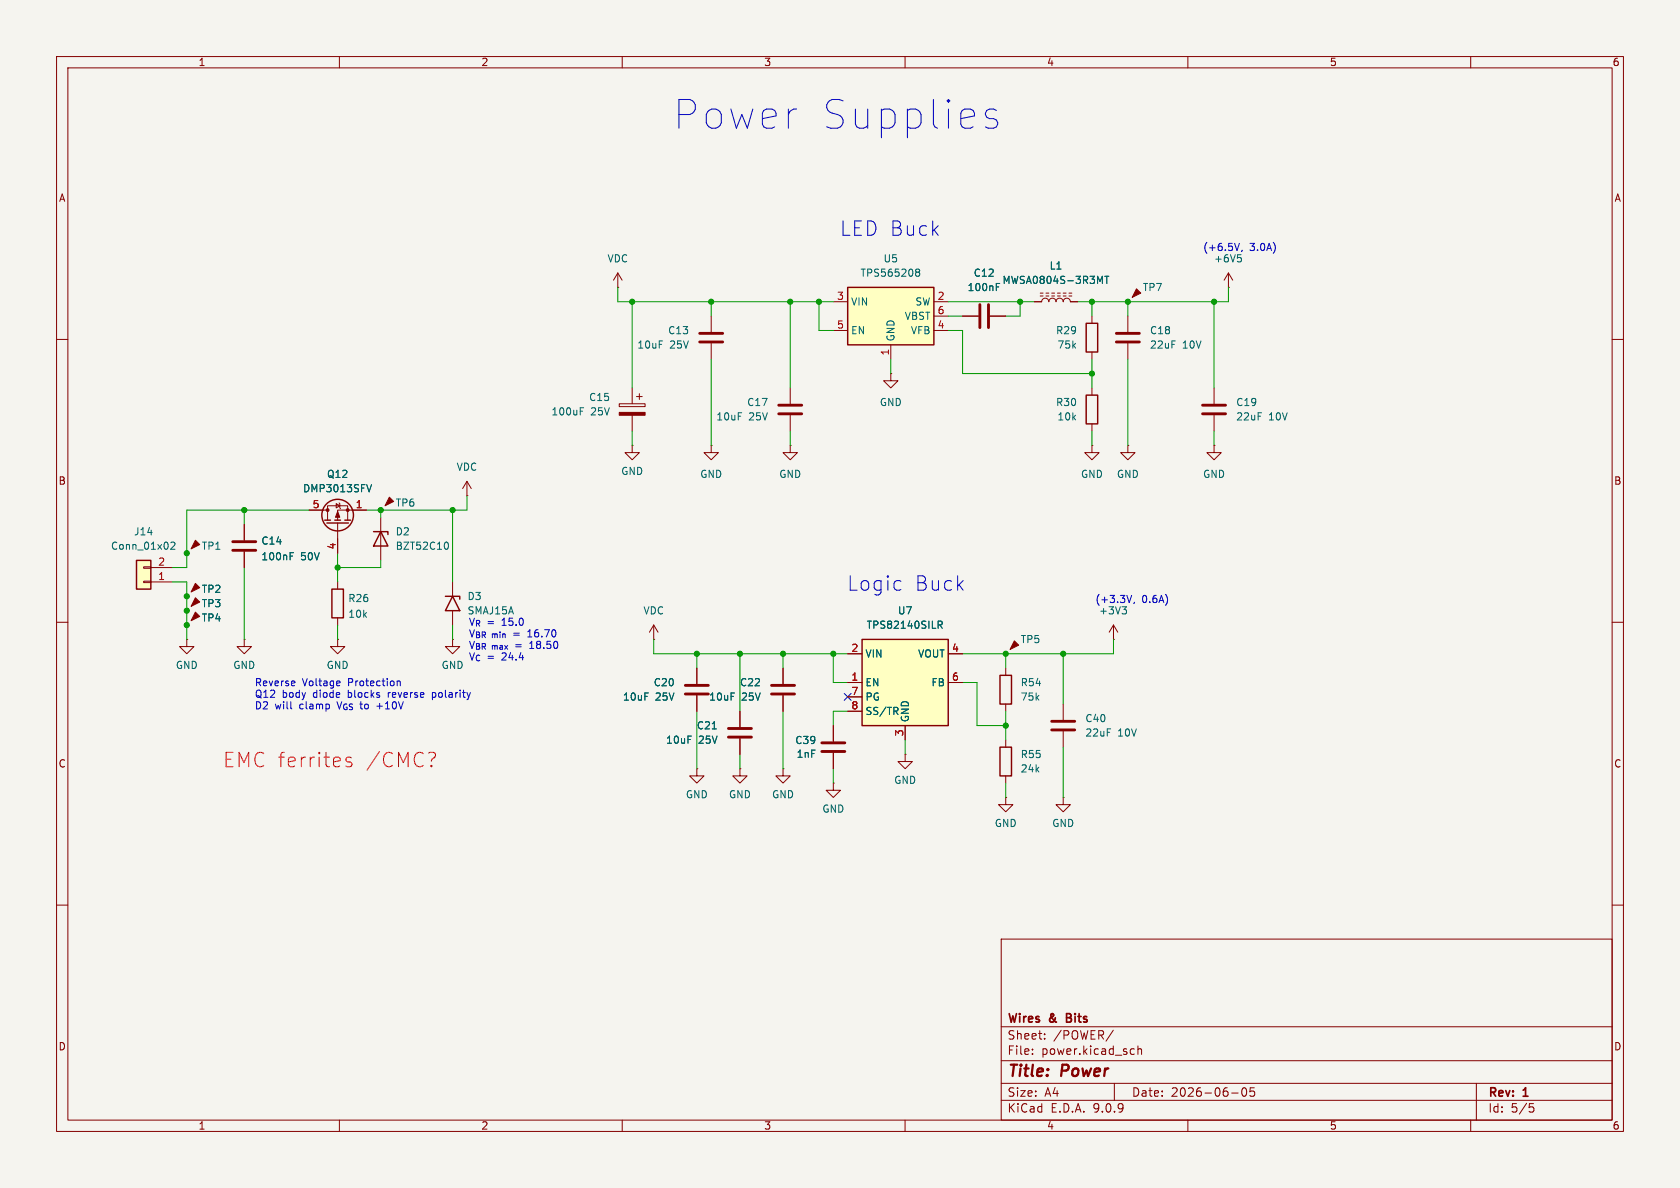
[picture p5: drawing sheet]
<svg xmlns="http://www.w3.org/2000/svg" width="297mm" height="210mm" viewBox="0 0 297 210" stroke-linecap="round" stroke-linejoin="round" font-family="sans-serif">
<path d="M0 0h297v210h-297z" fill="#f5f4ef" stroke="#f5f4ef" stroke-width=".18"/>
<g fill="none" stroke="#840000" stroke-width=".18">
<path d="M10 10h277v190h-277zM12 12h273v186h-273zM60 10v2M110 10v2M160 10v2M210 10v2M260 10v2M109.2 50.8h.1M109.2 48.3l-.7 1.2M109.2 48.3l.8 1.2M109.2 48.3v2.5M125.7 55.9v2.8"/>
<path d="M170.2 55.9h2.8M175 55.9h2.8M182.9 53.3h1.2a.64 .64 0 0 1 .7-.6 .64 .64 0 0 1 .6 .6 .64 .64 0 0 1 .7-.6 .64 .64 0 0 1 .6 .6 .64 .64 0 0 1 .6-.6 .64 .64 0 0 1 .7 .6 .64 .64 0 0 1 .6-.6 .64 .64 0 0 1 .6 .6h1.3M183.9 52.3h.5M183.9 51.8h.5M184.9 52.3h.5M184.9 51.8h.5M185.9 52.3h.5M185.9 51.8h.5M186.9 52.3h.6M186.9 51.8h.6M188 52.3h.5"/>
<path d="M188 51.8h.5M189 52.3h.5M189 51.8h.5M193 55.9v1.3M217.2 50.8h.1M217.2 48.3l-.8 1.2M217.2 48.3l.7 1.2M217.2 48.3v2.5M10 60h2M111.8 78.7v1.3h1.2l-1.2 1.3-1.3-1.3h1.3M111.8 78.7h.1M125.7 78.7v1.3h1.3l-1.3 1.3-1.2-1.3h1.2"/>
<path d="M125.7 78.7h.1M125.7 60.7v2.8M139.7 78.7v1.3h1.3l-1.3 1.3-1.3-1.3h1.3M139.7 78.7h.1M139.7 68.6v2.8M139.7 73.4v2.8M193 62.2v1.3M285 60h2M10 110h2M80 102.9v2.5M80 108v2.5M115.6 113h.1"/>
<path d="M115.6 110.5l-.8 1.3M115.6 110.5l.7 1.3M115.6 110.5v2.5M123.2 118.1v2.8M138.4 118.1v2.8M285 110h2M123.2 135.9v1.3h1.3l-1.3 1.2-1.3-1.2h1.3M123.2 135.9h.1M123.2 122.9v2.8M130.8 135.9v1.3h1.3l-1.3 1.2-1.3-1.2h1.3M130.8 135.9h.1M130.8 125.7v2.8"/>
<path d="M130.8 130.6v2.8M138.4 135.9v1.3h1.3l-1.3 1.2-1.2-1.2h1.2M138.4 135.9h.1M138.4 122.9v2.8M10 160h2M177 166h108v32h-108zM285 160h2M60 198v2M110 198v2M160 198v2M177 194.5h108M177 191.5h108"/>
<path d="M177 187.5h108M177 181.5h108M182.5 186.3v.1M182.5 185.5v.1M184.7 183.6v.1M184.7 182.8v.1M196.8 182.1l-1.3 2M197 191.5v3M200.1 185.4l.4 .1M200.5 186.3l-.4 .1M201.2 185.5l.2-.1 .3 .1 .1 .9M201.2 184.9v1.5"/>
<path d="M210 198v2M217.7 193.2h1.2M219.7 192.4l.2-.1a.81 .81 0 0 1 .6 .6 .81 .81 0 0 1-.3 .8l-.2 .1a.81 .81 0 0 1-.3-1.4zM221.7 192.3h-.7v.7l.2-.1h.5l.1 .3-.1 .5-.2 .1-.5-.1M260 198v2M261 191.5v6.5M270.4 195.1h.7M270.5 195.7h.4l.3 .3-.2 .5-.5 .1"/>
</g>
<path d="M188.6 179.9h.5M189.1 179.2h-.5v1.5h.5" fill="none" stroke="#840000" stroke-width=".3"/>
<path d="M192 57.2h2.1v5h-2.1zM78.7 105.4h2.6v.5M80 105.4l1.3 2.6h-2.6z" fill="none" stroke="#840000" stroke-width=".25"/>
<path d="M123.7 58.9h4.1M173.2 53.8v4.1M174.8 53.8v4.1M123.7 60.5h4.1M137.7 71.6h4M137.7 73.2h4M121.2 121.2h4M121.2 122.7h4M128.8 128.8h4M128.8 130.3h4M136.4 121.2h4.1M136.4 122.7h4.1" fill="none" stroke="#840000" stroke-width=".51"/>
<path d="M176.1 50.7h.5M176.1 50.1h.6M194.5 49.7l.4-.9v1.3M195.3 48.8h.7M195.7 48.8v1.3M218.8 45h.6M219.2 45.5l.3 .3v.3l-.3 .2M125.9 128.8h.7" fill="none" stroke="#006464" stroke-width=".18"/>
<path d="M149.9 50.8h15.2v10.2h-15.2z" fill="#ffffc2"/>
<path d="M149.9 50.8h15.2v10.2h-15.2zM176.8 119.4h2v5.1h-2zM176.8 132.1h2v5.1h-2z" fill="none" stroke="#840000" stroke-width=".25"/>
<g fill="none" stroke="#840000" stroke-width=".18">
<path d="M147.3 53.3h2.6M147.3 58.4h2.6M165.1 53.3h2.5M165.1 58.4h2.5M165.1 55.9h2.5M157.5 66v1.3h1.2l-1.2 1.3-1.3-1.3h1.3M157.5 66h.1M157.5 61v2.5M177.8 118.1v1.3M147.3 138.4v1.3h1.3l-1.3 1.3-1.3-1.3h1.3M147.3 138.4h.1M177.8 124.5v1.2"/>
<path d="M177.8 130.8v1.3M177.8 137.2v1.2M188 124.5v2.8M188 129.3v2.8M177.8 141v1.2h1.3l-1.3 1.3-1.3-1.3h1.3M177.8 141h.1M188 141v1.2h1.2l-1.2 1.3-1.3-1.3h1.3M188 141h.1"/>
</g>
<path d="M161.9 47.9l.2 .2M161.9 47.8l.2-.2h.4l.1 .3-.3 .2M162.1 48.1h.2M162.1 48.1l-.2 .3M162.3 48.1l.3 .3-.1 .4h-.4l-.2-.2" fill="none" stroke="#006464" stroke-width=".18"/>
<path d="M179.3 113.3l.8 .7-1.5 .8z" fill="#840000" stroke="#840000" stroke-width=".18"/>
<path d="M185.9 127.5h4.1M185.9 129h4.1" fill="none" stroke="#840000" stroke-width=".51"/>
<path d="M152.4 113h15.2v15.3h-15.2z" fill="#ffffc2"/>
<g fill="none" stroke="#840000" stroke-width=".25">
<path d="M192 69.9h2.1v5h-2.1zM57.4 91.9h1M57.8 92.5h3.8M59.2 91.9h1M61 91.9h1M66 94h2.6v.5M67.3 94l1.3 2.5h-2.6zM152.4 113h15.2v15.3h-15.2z"/>
<circle cx="59.7" cy="91.1" r="2.79"/>
</g>
<g fill="none" stroke="#840000" stroke-width=".18">
<path d="M199.4 55.9v2.8M109.5 71.4h4.5v.5h-4.5zM111.8 68.6v2.8M111.8 73.4v2.8M112.5 70.1h1M113 69.6v1M193 78.7v1.3h1.3l-1.3 1.3-1.2-1.3h1.2M193 78.7h.1M193 68.6v1.3M193 74.9v1.3M199.4 78.7v1.3h1.3l-1.3 1.3-1.3-1.3h1.3M199.4 78.7h.1"/>
<path d="M199.4 60.7v2.8M214.6 78.7v1.3h1.3l-1.3 1.3-1.2-1.3h1.2M214.6 78.7h.1M214.6 68.6v2.8M214.6 73.4v2.8M43.2 92.7v2.8M43.2 97.5v2.8M54.6 90.2h3.3M57.9 91.9v-2.5h3.6v2.5M59.4 89l.7 .4-.7 .4zM59.7 92.5v5.3M59.9 88.9l.2 .1v.8l.1 .1"/>
<path d="M64.8 90.2h-5.1v1.7M67.3 91.4v7.7M33 113v1.3h1.3l-1.3 1.3-1.3-1.3h1.3M33 113h.1M43.2 113v1.3h1.2l-1.2 1.3-1.3-1.3h1.3M43.2 113h.1M59.7 113v1.3h1.3l-1.3 1.3-1.3-1.3h1.3M59.7 113h.1M80 113v1.3h1.3l-1.3 1.3-1.3-1.3h1.3M80 113h.1M149.9 115.6h2.5M167.6 115.6h2.6"/>
<path d="M196.8 113h.1M196.8 110.5l-.7 1.3M196.8 110.5l.8 1.3M196.8 110.5v2.5M147.3 128.3v2.8M147.3 133.1v2.8M149.9 120.7h2.5M149.9 123.2h2.5M149.9 125.7h2.5M160 133.4v1.2h1.3l-1.3 1.3-1.3-1.3h1.3M160 133.4h.1M160 128.3v2.5"/>
<path d="M167.6 120.7h2.6"/>
</g>
<path d="M102.6 72.7h.4M102.6 72.1h.6M51.3 98.3h.4M51.3 97.7h.6M65.7 85.7l-.4 1.2M78.9 95.8a.68 .68 0 0 1 .4 .7 .68 .68 0 0 1-.4 .6M165.9 109.8h.4l.3 .2-.1 .4-.6 .1M166.2 110.5l.4 .6M198.9 107.7l.2 .3v.3l-.2 .2M199.1 107.3l-.4 .4M158.3 125.7l.5 .6M158.6 125.1l.2 .2-.2 .3" fill="none" stroke="#006464" stroke-width=".18"/>
<path d="M197.4 58.9h4M197.4 60.5h4M212.6 71.6h4.1M212.6 73.2h4.1M41.1 95.8h4.1M41.1 97.3h4.1M145.3 131.3h4.1M145.3 132.8h4.1" fill="none" stroke="#840000" stroke-width=".51"/>
<g fill="#840000" stroke="#840000" stroke-width=".18">
<path d="M109.5 72.9h4.5v.5h-4.5z"/>
<path d="M200.9 51.1l.8 .7-1.5 .8z"/>
<path d="M59.7 90.4l.4 1h-.8z"/>
<path d="M34.5 108.2l.8 .8-1.5 .7z"/>
<path d="M34.5 95.5l.8 .8-1.5 .7z"/>
<path d="M34.5 105.7l.8 .7-1.5 .8z"/>
<path d="M68.8 87.9l.8 .7-1.5 .8z"/>
<circle cx="57.9" cy="90.2" r=".25"/>
<circle cx="61.5" cy="90.2" r=".25"/>
</g>
<path d="M24.1 99.1h2.6v5h-2.6z" fill="#ffffc2"/>
<path d="M24.1 99.1h2.6v5h-2.6zM58.7 104.1h2v5.1h-2z" fill="none" stroke="#840000" stroke-width=".25"/>
<g fill="none" stroke="#840000" stroke-width=".18">
<path d="M170.2 55.9h2.8M175 55.9h2.8M182.9 53.3h1.2M189.2 53.3h1.3M43.2 92.7v2.8M43.2 97.5v2.8M54.6 90.2h2.5M59.7 95.3v2.5M62.2 90.2h2.6M82.5 87.6h.1M82.5 85.1l-.7 1.3M82.5 85.1l.8 1.3"/>
<path d="M82.5 85.1v2.5M25.4 102.7h1.3v.3h-1.3zM25.4 100.2h1.3v.3h-1.3zM26.7 102.9h3.8M26.7 100.3h3.8M59.7 102.9v1.2M59.7 109.2v1.3M123.2 118.1v2.8M138.4 118.1v2.8M149.9 115.6h2.5M167.6 115.6h2.6M123.2 122.9v2.8"/>
<path d="M130.8 125.7v2.8M130.8 130.6v2.8M138.4 122.9v2.8M147.3 128.3v2.8M147.3 133.1v2.8M149.9 120.7h2.5M149.9 123.2h2.5M149.9 125.7h2.5M160 128.3v2.5M167.6 120.7h2.6"/>
</g>
<g fill="none" stroke="#006464" stroke-width=".18">
<path d="M176.1 50.7h.5M176.1 50.1h.6M194.5 49.7l.4-.9v1.3M195.3 48.8h.7M195.7 48.8v1.3M30.2 96l.5-.2 .2 .4-.8 .9h.8M51.3 98.3h.4M51.3 97.7h.6M65.7 85.7l-.4 1.2M165.9 109.8h.4l.3 .2-.1 .4-.6 .1M166.2 110.5l.4 .6M125.9 128.8h.7"/>
<path d="M158.3 125.7l.5 .6M158.6 125.1l.2 .2-.2 .3"/>
</g>
<path d="M34.5 103.1l.8 .8-1.5 .7z" fill="#840000" stroke="#840000" stroke-width=".18"/>
<g fill="none" stroke="#009600" stroke-width=".18">
<path d="M109.2 50.8v2.5h38.1M111.8 53.3v15.3M125.7 53.3v2.6M139.7 53.3v15.3M144.8 53.3v5.1h2.5M167.6 53.3h15.3M167.6 58.4h2.6v7.6h22.8M167.6 55.9h2.6M180.3 53.3v2.6h-2.5M193 53.3v2.6M199.4 53.3v2.6M214.6 53.3v15.3"/>
<path d="M217.2 50.8v2.5h-26.7M111.8 76.2v2.5M125.7 63.5v15.2M139.7 76.2v2.5M157.5 63.5v2.5M193 63.5v5.1M193 76.2v2.5M199.4 63.5v15.2M214.6 76.2v2.5M43.2 90.2v2.5M54.6 90.2h-21.6v10.1h-2.5M59.7 97.8v5.1"/>
<path d="M67.3 99.1v1.2h-7.6M67.3 90.2v1.2M80 90.2v12.7M82.5 87.6v2.6h-17.7M30.5 102.9h2.5v10.1M43.2 100.3v12.7M59.7 110.5v2.5M80 110.5v2.5M115.6 113v2.6h34.3M123.2 115.6v2.5M130.8 115.6v10.1M138.4 115.6v2.5"/>
<path d="M147.3 115.6v5.1h2.6M177.8 115.6v2.5M188 115.6v8.9M196.8 113v2.6h-26.6M123.2 125.7v10.2M130.8 133.4v2.5M138.4 125.7v10.2M147.3 135.9v2.5M149.9 125.7h-2.6v2.6M160 130.8v2.6M170.2 120.7h2.5v7.6h5.1M177.8 125.7v5.1"/>
<path d="M177.8 138.4v2.6M188 132.1v8.9"/>
</g>
<path d="M149.3 122.6l1.2 1.2M150.5 122.6l-1.2 1.2" fill="none" stroke="#000084" stroke-width=".18"/>
<g fill="none" stroke="#0000c2" stroke-width=".18">
<path d="M176.1 19.5l-.4-.2h-.8l-.5 .2-.2 .5M174.2 20.2l.2 .5 .5 .3h.8l.4 .2 .3 .5-.3 .7-.4 .3h-1l-.5-.3M219.1 43l-.4 1.3M219.6 44.2l-.1 .3M88.5 114.1l.3 .1v.6M88.8 114.3l-.3 .1M88.8 114.7l-.3 .1M88.9 112.1v.6M88.9 112.1v.1M93.3 112.6h.7M93.3 111.7l.4-.4v1.3M93.6 114.6h.8"/>
<path d="M93.9 113.5l.1-.1v1.2M95.1 113.4l-.2 .2v.2M95.1 111.3l-.3 .1-.3 .5M95.3 113.4l.3 .2-.1 .2M96.3 111.3h.8l-.5 1.3M96.8 113.8h.4l.2 .3-.1 .4-.5 .1M97.3 113.4h-.6v.6M159 102.6l.3 .2M159.3 104.2l-.3 .1M200.1 105.3l-.5 1.2M200.5 106.5l-.1 .2M51.5 125.3h.1"/>
<path d="M52.1 120.4v.3l-.6 .1M59.9 120.4l.2 .3-.6 .1M60.1 121.2h-.2M66.6 124.8h1M70.2 120.4v.8M70.2 120.5l.2-.1h.3l.1 .8M76.4 122.4v1.3M76.4 123.2l.2 .1M76.6 122.4l-.2 .1"/>
</g>
<path d="M62.1 134l-.6-.2-.4 .4 .2 .4 .8 .2 .1 .3-.1 .3-.2 .1-.8-.1M76 133h.6a.56 .56 0 0 1 .4 .6 .56 .56 0 0 1-.5 .5" fill="none" stroke="#f00" stroke-width=".18"/>
<g fill="#009600" stroke="#009600" stroke-width=".18">
<circle cx="33" cy="105.4" r=".46"/>
<circle cx="33" cy="97.8" r=".46"/>
<circle cx="33" cy="110.5" r=".46"/>
<circle cx="59.7" cy="100.3" r=".46"/>
<circle cx="33" cy="108" r=".46"/>
<circle cx="43.2" cy="90.2" r=".46"/>
<circle cx="144.8" cy="53.3" r=".46"/>
<circle cx="180.3" cy="53.3" r=".46"/>
<circle cx="139.7" cy="53.3" r=".46"/>
<circle cx="125.7" cy="53.3" r=".46"/>
<circle cx="111.8" cy="53.3" r=".46"/>
<circle cx="123.2" cy="115.6" r=".46"/>
<circle cx="138.4" cy="115.6" r=".46"/>
<circle cx="130.8" cy="115.6" r=".46"/>
<circle cx="67.3" cy="90.2" r=".46"/>
<circle cx="80" cy="90.2" r=".46"/>
<circle cx="199.4" cy="53.3" r=".46"/>
<circle cx="193" cy="53.3" r=".46"/>
<circle cx="214.6" cy="53.3" r=".46"/>
<circle cx="193" cy="66" r=".46"/>
<circle cx="188" cy="115.6" r=".46"/>
<circle cx="177.8" cy="128.3" r=".46"/>
<circle cx="147.3" cy="115.6" r=".46"/>
<circle cx="177.8" cy="115.6" r=".46"/>
</g>
<g font-size="7.1" fill="#0000c2">
<text x="119.1" y="23.1">Power</text>
<text x="144.9" y="23.1">Supplies</text>
</g>
<g font-size="3.5" fill="#0000c2">
<text x="148.3" y="41.9">LED Buck</text>
<text x="149.6" y="104.7">Logic</text>
<text x="161.5" y="104.7">Buck</text>
</g>
<g font-size="3.5" fill="#f00">
<text x="39.4" y="135.9">EMC ferrites</text>
<text x="64.6" y="135.9">/CMC?</text>
</g>
<g font-size="2.8" fill="#840000">
<text x="178" y="190.9">Title:</text>
<text x="187.7" y="190.9">Power</text>
</g>
<g font-size="2.1" fill="#840000">
<text x="178" y="184">Sheet:</text>
<text x="178" y="181.2">Wires</text>
<text x="185.6" y="181.2">&amp;</text>
<text x="186.2" y="184">/POWER/</text>
<text x="189.2" y="181.2">Bits</text>
<text x="178" y="186.7">File:</text>
<text x="184.1" y="186.7">power.kicad_sch</text>
<text x="178" y="196.9">KiCad</text>
<text x="178" y="194.1">Size:</text>
<text x="184.7" y="194.1">A4</text>
<text x="185.7" y="196.9">E.D.A.</text>
<text x="193.3" y="196.9">9.0.9</text>
<text x="200" y="194.1">Date:</text>
<text x="207" y="194.1">2026-06-05</text>
<text x="263" y="194.3">Rev:</text>
<text x="263" y="196.9">Id:</text>
<text x="267.1" y="196.9">5/5</text>
<text x="269.4" y="194.3">1</text>
</g>
<g font-size="1.8" fill="#840000">
<text x="35" y="11.9">1</text>
<text x="85" y="11.9">2</text>
<text x="135" y="11.9">3</text>
<text x="185" y="11.9">4</text>
<text x="235" y="11.9">5</text>
<text x="285" y="11.9">6</text>
<text x="10.3" y="35.9">A</text>
<text x="285.3" y="35.9">A</text>
<text x="10.3" y="85.9">B</text>
<text x="285.3" y="85.9">B</text>
<text x="10.3" y="135.9">C</text>
<text x="285.3" y="135.9">C</text>
<text x="10.3" y="185.9">D</text>
<text x="285.3" y="185.9">D</text>
<text x="35" y="199.9">1</text>
<text x="85" y="199.9">2</text>
<text x="135" y="199.9">3</text>
<text x="185" y="199.9">4</text>
<text x="235" y="199.9">5</text>
<text x="285" y="199.9">6</text>
</g>
<g font-size="1.8" fill="#006464">
<text x="107.3" y="46.6">VDC</text>
<text x="156.1" y="46.6">U5</text>
<text x="185.5" y="47.9">L1</text>
<text x="214.5" y="46.6">+6V5</text>
<text x="152" y="49.1">TPS565208</text>
<text x="171" y="51.7">100nF</text>
<text x="172" y="49.1">C12</text>
<text x="177.1" y="50.4">MWSA0804S-3R3MT</text>
<text x="201.9" y="51.7">TP7</text>
<text x="118" y="59.3">C13</text>
<text x="150.4" y="54.2">VIN</text>
<text x="150.4" y="59.3">EN</text>
<text x="159.9" y="56.7">VBST</text>
<text x="160.9" y="59.3">VFB</text>
<text x="161.7" y="54.2">SW</text>
<text x="186.6" y="59.3">R29</text>
<text x="203.2" y="59.3">C18</text>
<text x="112.6" y="61.8">10uF</text>
<text x="118.4" y="61.8">25V</text>
<text x="158.3" y="60.5" transform="rotate(-90 158.3 60.5)">GND</text>
<text x="186.8" y="61.8">75k</text>
<text x="203.2" y="61.8">22uF</text>
<text x="209" y="61.8">10V</text>
<text x="104" y="71.1">C15</text>
<text x="132" y="72">C17</text>
<text x="155.4" y="72">GND</text>
<text x="186.6" y="72">R30</text>
<text x="218.4" y="72">C19</text>
<text x="97.4" y="73.6">100uF</text>
<text x="104.4" y="73.6">25V</text>
<text x="126.5" y="74.5">10uF</text>
<text x="132.4" y="74.5">25V</text>
<text x="186.8" y="74.5">10k</text>
<text x="218.4" y="74.5">22uF</text>
<text x="224.3" y="74.5">10V</text>
<text x="80.6" y="83.4">VDC</text>
<text x="53.5" y="87.2">DMP3013SFV</text>
<text x="57.7" y="84.7">Q12</text>
<text x="69.9" y="89.8">TP6</text>
<text x="109.7" y="84.2">GND</text>
<text x="123.7" y="84.7">GND</text>
<text x="137.7" y="84.7">GND</text>
<text x="191" y="84.7">GND</text>
<text x="197.4" y="84.7">GND</text>
<text x="212.6" y="84.7">GND</text>
<text x="23.6" y="94.8">J14</text>
<text x="69.9" y="94.8">D2</text>
<text x="19.5" y="97.4">Conn_01x02</text>
<text x="35.6" y="97.4">TP1</text>
<text x="46.1" y="99.3">100nF</text>
<text x="46.1" y="96.5">C14</text>
<text x="53.1" y="99.3">50V</text>
<text x="69.9" y="97.4">BZT52C10</text>
<text x="35.6" y="107.5">TP3</text>
<text x="35.6" y="105">TP2</text>
<text x="61.5" y="106.6">R26</text>
<text x="82.6" y="106.3">D3</text>
<text x="35.6" y="110.1">TP4</text>
<text x="61.5" y="109.4">10k</text>
<text x="82.6" y="108.8">SMAJ15A</text>
<text x="113.7" y="108.8">VDC</text>
<text x="153.1" y="111.4">TPS82140SILR</text>
<text x="158.6" y="108.8">U7</text>
<text x="180.3" y="113.9">TP5</text>
<text x="31" y="118.5">GND</text>
<text x="41.1" y="118.5">GND</text>
<text x="57.7" y="118.5">GND</text>
<text x="78" y="118.5">GND</text>
<text x="152.9" y="116.4">VIN</text>
<text x="162.2" y="116.4">VOUT</text>
<text x="110" y="124.1">10uF</text>
<text x="115.5" y="121.5">C20</text>
<text x="115.9" y="124.1">25V</text>
<text x="125.3" y="124.1">10uF</text>
<text x="130.7" y="121.5">C22</text>
<text x="131.1" y="124.1">25V</text>
<text x="152.9" y="121.5">EN</text>
<text x="152.9" y="124.1">PG</text>
<text x="164.6" y="121.5">FB</text>
<text x="180.3" y="124.1">75k</text>
<text x="180.3" y="121.5">R54</text>
<text x="117.7" y="131.7">10uF</text>
<text x="123.1" y="129.1">C21</text>
<text x="123.5" y="131.7">25V</text>
<text x="140.5" y="131.7">C39</text>
<text x="152.9" y="126.6">SS/TR</text>
<text x="160.9" y="127.8" transform="rotate(-90 160.9 127.8)">GND</text>
<text x="191.8" y="127.9">C40</text>
<text x="191.8" y="130.4">22uF</text>
<text x="197.6" y="130.4">10V</text>
<text x="140.7" y="134.2">1nF</text>
<text x="180.3" y="136.8">24k</text>
<text x="180.3" y="134.2">R55</text>
<text x="121.2" y="141.3">GND</text>
<text x="128.8" y="141.3">GND</text>
<text x="136.4" y="141.3">GND</text>
<text x="145.3" y="143.9">GND</text>
<text x="158" y="138.8">GND</text>
<text x="175.8" y="146.4">GND</text>
<text x="185.9" y="146.4">GND</text>
</g>
<g font-size="1.8" fill="#0000c2">
<text x="212.6" y="44.5">(+6.5V,</text>
<text x="220.9" y="44.5">3.0A)</text>
<text x="193.5" y="106.7">(+3.3V,</text>
<text x="201.9" y="106.7">0.6A)</text>
<text x="82.8" y="111">V_{R}</text>
<text x="82.8" y="113">V_{BR</text>
<text x="86.1" y="111">=</text>
<text x="88.8" y="111">15.0</text>
<text x="89.4" y="113">min}</text>
<text x="94.9" y="113">=</text>
<text x="97.6" y="113">16.70</text>
<text x="194.2" y="108.8">+3V3</text>
<text x="82.8" y="115">V_{BR</text>
<text x="82.8" y="117.1">V_{C}</text>
<text x="86.1" y="117.1">=</text>
<text x="88.8" y="117.1">24.4</text>
<text x="89.4" y="115">max}</text>
<text x="95.3" y="115">=</text>
<text x="98" y="115">18.50</text>
<text x="45" y="121.4">Reverse</text>
<text x="45" y="123.4">Q12</text>
<text x="45" y="125.5">D2</text>
<text x="48.6" y="125.5">will</text>
<text x="49.9" y="123.4">body</text>
<text x="53" y="125.5">clamp</text>
<text x="53.4" y="121.4">Voltage</text>
<text x="55.5" y="123.4">diode</text>
<text x="60" y="125.5">V_{GS}</text>
<text x="61.6" y="121.4">Protection</text>
<text x="61.8" y="123.4">blocks</text>
<text x="64.2" y="125.5">to</text>
<text x="67.2" y="125.5">+10V</text>
<text x="69.1" y="123.4">reverse</text>
<text x="77.1" y="123.4">polarity</text>
</g>
<g font-size="1.8" fill="#a90000">
<text x="147.9" y="53.1">3</text>
<text x="165.7" y="53.1">2</text>
<text x="147.9" y="58.2">5</text>
<text x="165.7" y="55.6">6</text>
<text x="165.7" y="58.2">4</text>
<text x="157.2" y="62.9" transform="rotate(-90 157.2 62.9)">1</text>
<text x="55.2" y="89.9">5</text>
<text x="62.8" y="89.9">1</text>
<text x="27.9" y="100.1">2</text>
<text x="59.4" y="97.2" transform="rotate(-90 59.4 97.2)">4</text>
<text x="27.9" y="102.6">1</text>
<text x="150.4" y="115.3">2</text>
<text x="168.2" y="115.3">4</text>
<text x="150.4" y="120.4">1</text>
<text x="150.4" y="122.9">7</text>
<text x="150.4" y="125.5">8</text>
<text x="168.2" y="120.4">6</text>
<text x="159.8" y="130.2" transform="rotate(-90 159.8 130.2)">3</text>
</g>
</svg>
